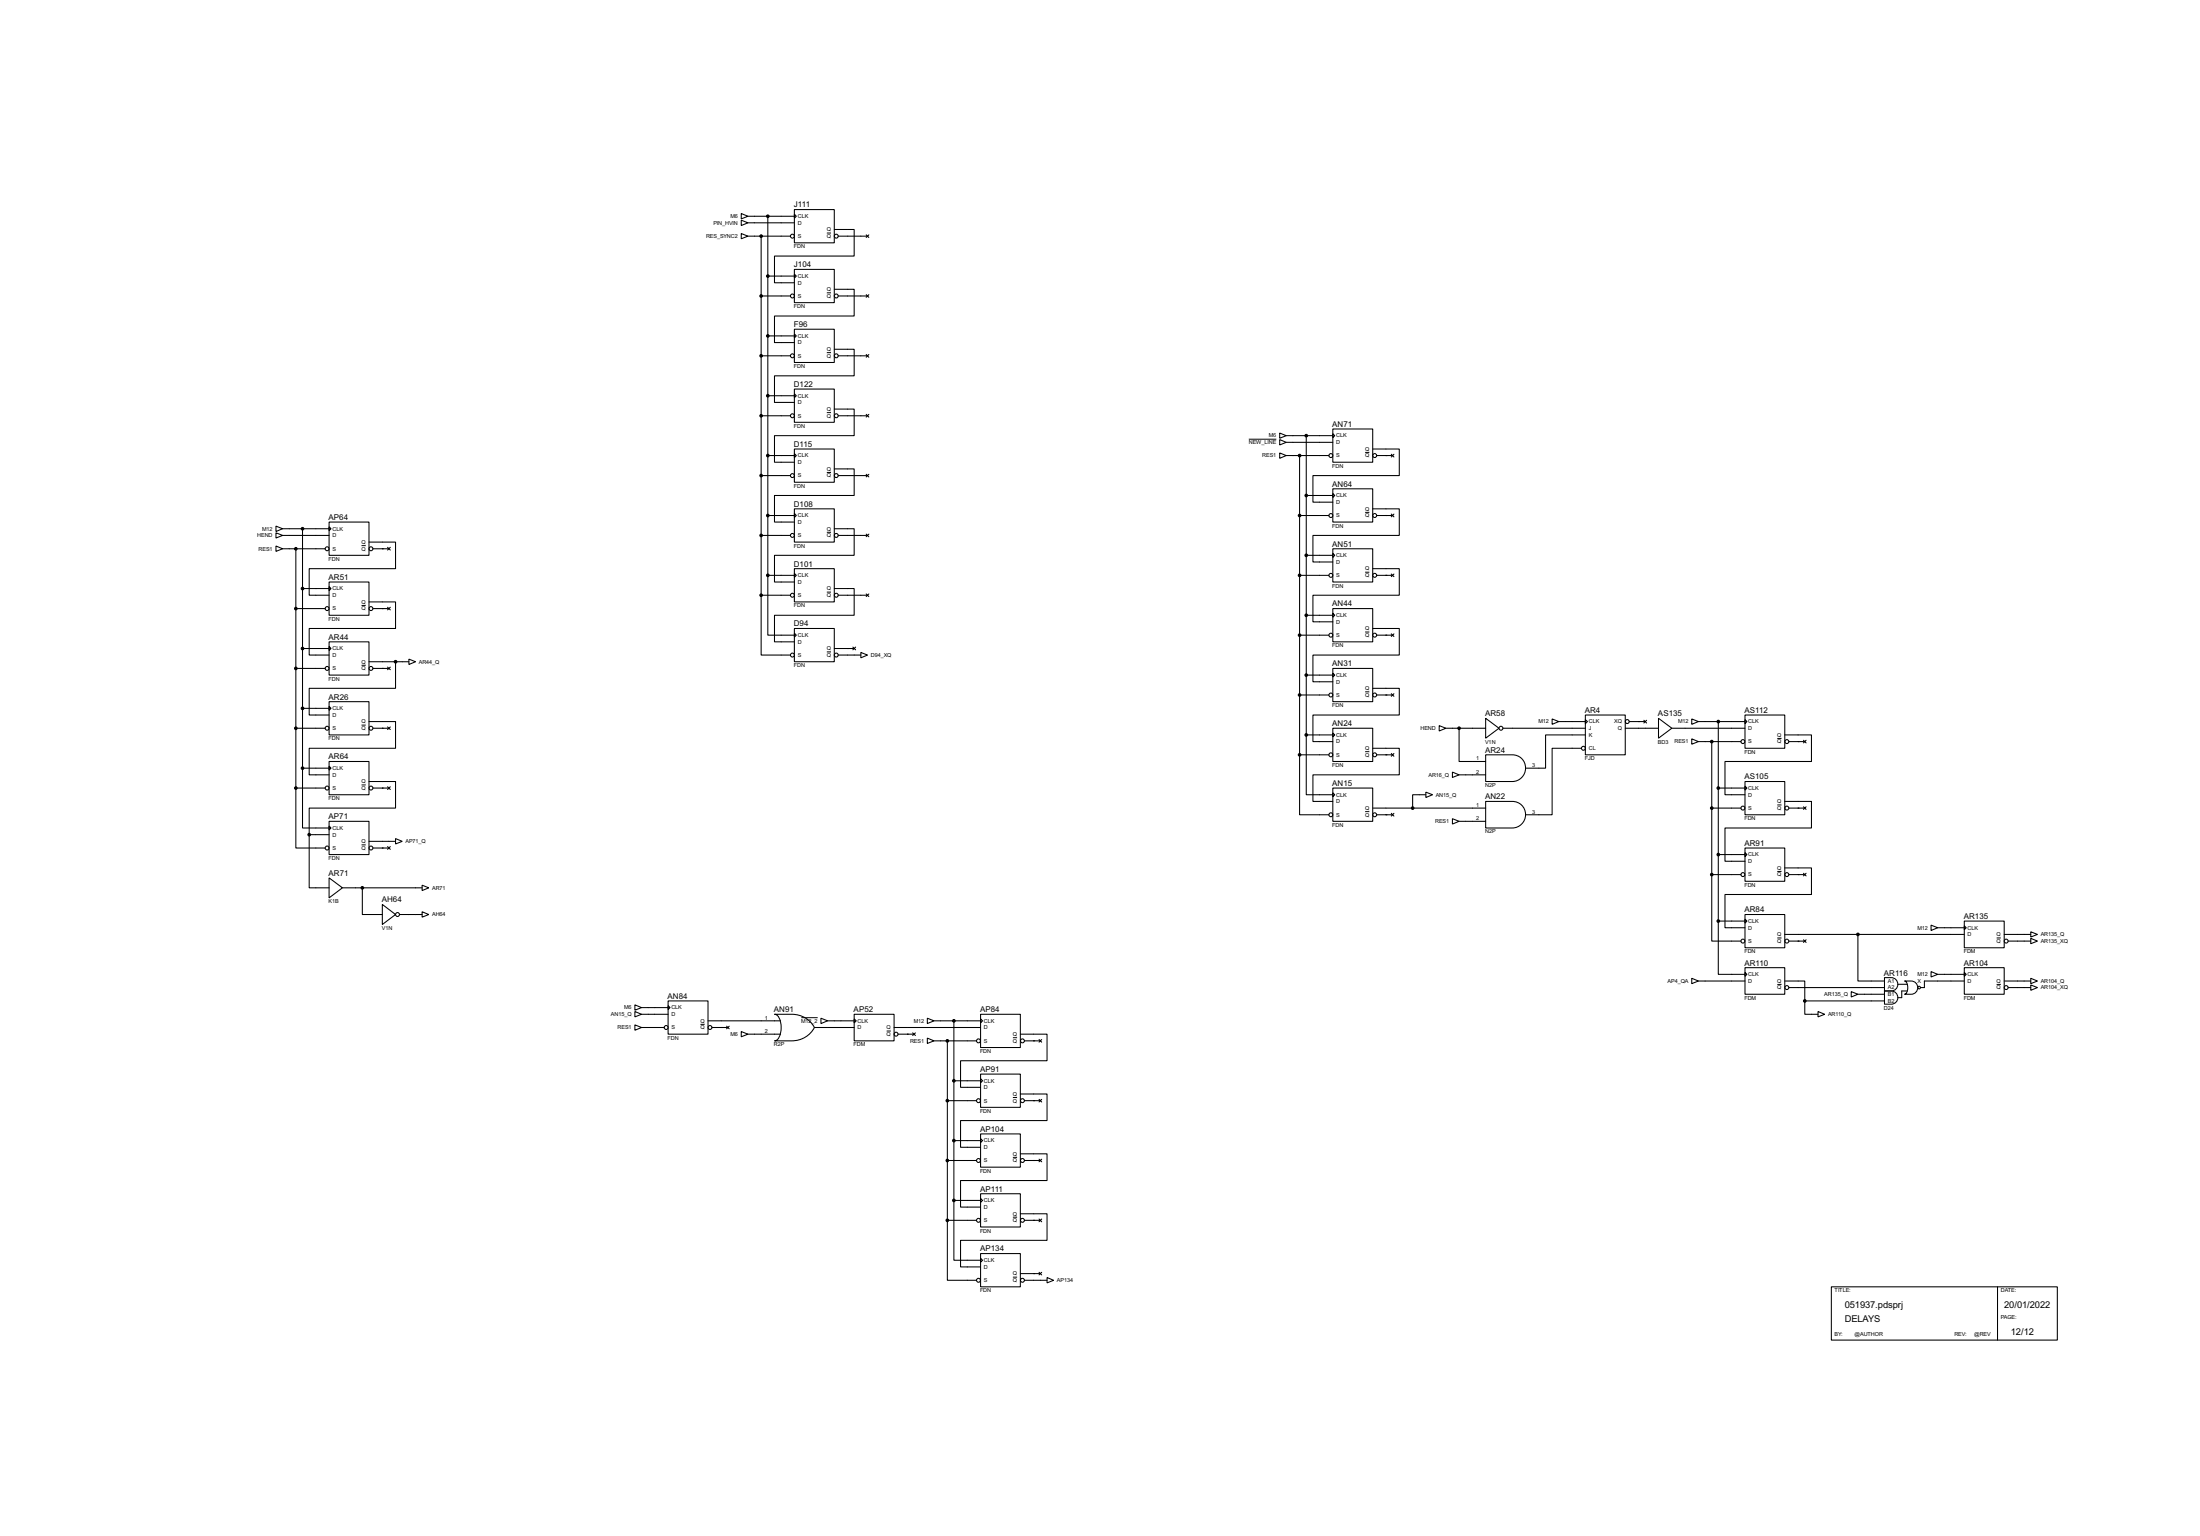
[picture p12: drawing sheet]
<svg xmlns="http://www.w3.org/2000/svg" width="841mm" height="587mm" viewBox="0 0 841 587" stroke-linecap="round" stroke-linejoin="round" font-family="sans-serif">
<g fill="none" stroke="#000" stroke-width=".4">
<path d="M283.3 81.6l2.5 1-2.5 1zM283.3 89.2l2.5 1-2.5 1zM283.3 84.1l2.5 1-2.5 1.1zM285.8 85.1h17.8M285.8 90.2h16.3M285.8 82.6h17.8M290.9 90.2v137.2M293.4 82.6v137.2M303.6 80.1h15.2v12.7h-15.2zM303.6 81.8l.7 .8-.7 .8zM318.8 87.7h7.6v10.1h-30.4v10.2h7.6M320.3 90.2h11.2"/>
<path d="M331 89.7l1 1M332 89.7l-1 1M290.9 113.1h11.2M293.4 105.5h10.2M303.6 102.9h15.2v12.7h-15.2zM303.6 104.7l.7 .8-.7 .7zM318.8 110.5h7.6v10.2h-30.4v10.2h7.6M320.3 113.1h11.2M331 112.6l1 1M332 112.6l-1 1M290.9 135.9h11.2M293.4 128.3h10.2"/>
<path d="M303.6 125.8h15.2v12.7h-15.2zM303.6 127.6l.7 .7-.7 .8zM318.8 133.4h7.6v10.2h-30.4v10.1h7.6M320.3 135.9h11.2M331 135.4l1 1.1M332 135.4l-1 1.1M290.9 158.8h11.2M293.4 151.2h10.2M303.6 148.6h15.2v12.7h-15.2zM303.6 150.4l.7 .8-.7 .7zM318.8 156.3h7.6v10.1h-30.4v10.2h7.6M320.3 158.8h11.2"/>
<path d="M331 158.3l1 1M332 158.3l-1 1M293.4 174h10.2M303.6 171.5h15.2v12.7h-15.2zM303.6 173.3l.7 .7-.7 .8zM318.8 179.1h7.6v10.2h-30.4v10.1h7.6M489 165.4l2.5 1-2.5 1zM489 173l2.5 1-2.5 1.1zM489 167.9l2.5 1.1-2.5 1zM491.5 169h17.8M491.5 166.4h17.8M491.5 174h16.3"/>
<path d="M496.6 174v114.3M499.2 166.4v114.3M509.3 163.9h15.3v12.7h-15.3zM509.3 165.7l.8 .7-.8 .8zM524.6 171.5h10.1v10.2h-33v10.1h7.6M526.1 174h6.1M531.7 173.5l1 1.1M532.7 173.5l-1 1.1M125.8 199.4h15.2v12.7h-15.2zM290.9 181.7h11.2M293.4 196.9h10.2M303.6 194.4h15.2v12.7h-15.2z"/>
<path d="M303.6 196.1l.7 .8-.7 .8zM320.3 181.7h11.2M331 181.2l1 1M332 181.2l-1 1M496.6 196.9h11.2M499.2 189.3h10.1M509.3 186.7h15.3v12.7h-15.3zM509.3 188.5l.8 .8-.8 .7zM524.6 194.4h10.1v10.1h-33v10.2h7.6M526.1 196.9h6.1M531.7 196.4l1 1M532.7 196.4l-1 1"/>
<path d="M105.5 201l2.5 1-2.5 1zM105.5 203.5l2.5 1-2.5 1zM105.5 208.6l2.5 1-2.5 1zM108 204.5h17.8M108 202h17.8M108 209.6h16.3M113.1 209.6v91.4M115.6 202v91.4M125.8 201.2l.7 .8-.7 .7zM141 207.1h10.2v10.1h-33v10.2h7.6M142.5 209.6h6.1M148.1 209.1l1.1 1"/>
<path d="M149.2 209.1l-1.1 1M290.9 204.5h11.2M293.4 219.8v22.8h10.2M293.4 219.8h10.2M303.6 217.2h15.2v12.7h-15.2zM303.6 219l.7 .8-.7 .7zM318.8 202h7.6v10.1h-30.4v10.2h7.6M320.3 204.5h11.2M331 204l1 1M332 204l-1 1M496.6 219.8h11.2M499.2 212.1h10.1"/>
<path d="M509.3 209.6h15.3v12.7h-15.3zM509.3 211.4l.8 .7-.8 .8zM524.6 217.2h10.1v10.2h-33v10.1h7.6M526.1 219.8h6.1M531.7 219.3l1 1M532.7 219.3l-1 1M113.1 232.5h11.2M115.6 224.8h10.2M125.8 222.3h15.2v12.7h-15.2zM125.8 224.1l.7 .7-.7 .8zM141 229.9h10.2v10.2h-33v10.1h7.6M142.5 232.5h6.1"/>
<path d="M148.1 232l1.1 1M149.2 232l-1.1 1M290.9 227.4v22.8h11.2M290.9 227.4h11.2M318.8 224.8h7.6v10.2h-30.4v10.2h7.6M320.3 227.4h11.2M331 226.9l1 1M332 226.9l-1 1M499.2 235h10.1M509.3 232.5h15.3v12.7h-15.3zM509.3 234.2l.8 .8-.8 .8zM113.1 255.3h11.2"/>
<path d="M115.6 247.7h10.2M125.8 245.2h15.2v12.7h-15.2zM125.8 246.9l.7 .8-.7 .8zM141 252.8h15.3M142.5 255.3h6.1M148.1 254.8l1.1 1M149.2 254.8l-1.1 1M151.2 252.8v10.1h-33v10.2h7.6M156.3 251.8l2.5 1-2.5 1zM303.6 240.1h15.2v12.7h-15.2zM303.6 241.9l.7 .7-.7 .8zM318.8 247.7h7.6"/>
<path d="M320.3 250.2h8.7M325.9 247.2l1.1 1M327 247.2l-1.1 1M329 249.2l2.5 1-2.5 1.1zM496.6 242.6h11.2M499.2 257.9h10.1M509.3 255.3h15.3v12.7h-15.3zM509.3 257.1l.8 .8-.8 .7zM524.6 240.1h10.1v10.1h-33v10.2h7.6M526.1 242.6h6.1M531.7 242.1l1 1M532.7 242.1l-1 1"/>
<path d="M113.1 278.2h11.2M115.6 270.6h10.2M125.8 268h15.2v12.7h-15.2zM125.8 269.8l.7 .8-.7 .7zM141 275.6h10.2v10.2h-33v10.2h7.6M142.5 278.2h6.1M148.1 277.7l1.1 1M149.2 277.7l-1.1 1M496.6 265.5h11.2M509.3 278.2h15.3v12.7h-15.3zM509.3 280l.8 .7-.8 .8zM524.6 262.9h10.1v10.2h-33v10.2h7.6"/>
<path d="M526.1 265.5h6.1M531.7 265l1 1M532.7 265l-1 1M550 277.2l2.5 1-2.5 1zM552.5 278.2h15.2M557.6 278.2v12.7h10.1M567.7 274.4l5.1 3.8-5.1 3.8zM574.3 278.2h31.5M593.1 274.6l2.6 1-2.6 1.1zM595.7 275.6h10.1M605.8 273.1h15.3v15.2h-15.3zM605.8 274.9l.8 .7-.8 .8z"/>
<path d="M621.1 278.2h12.7M622.6 275.6h6.1M628.2 275.1l1 1.1M629.2 275.1l-1 1.1M633.8 274.4l5.1 3.8-5.1 3.8zM638.9 278.2h27.9M646.5 274.6l2.5 1-2.5 1.1zM649 275.6h17.8M656.6 275.6v76.2M666.8 273.1h15.2v12.7h-15.2zM666.8 274.9l.8 .7-.8 .8zM115.6 293.4v22.9h10.2"/>
<path d="M115.6 293.4h10.2M125.8 290.9h15.2v12.7h-15.2zM125.8 292.7l.7 .7-.7 .8zM141 298.5h10.2v10.2h-33v10.1M496.6 288.3v22.9h11.2M496.6 288.3h11.2M499.2 280.7v22.9h10.1M499.2 280.7h10.1M524.6 285.8h10.1v10.2h-33v10.1h7.6M526.1 288.3h6.1M531.7 287.8l1 1.1M532.7 287.8l-1 1.1"/>
<path d="M555 294.9l2.6 1.1-2.6 1zM557.6 296h10.1M567.7 288.3h10.2a5.1 5.1 0 0 1 5.1 5.1 5.1 5.1 0 0 1-5.1 5.1h-10.2zM604.3 285.8h-11.2v25.4h-10.1M605.8 280.7h-15.2v12.7h-7.6M646.5 282.2l2.5 1.1-2.5 1zM649 283.3h16.3M654.1 283.3v50.8M666.8 298.5h15.2v12.7h-15.2zM682 280.7h10.2v10.2h-33v12.7h7.6M683.6 283.3h6.1M689.2 282.8l1 1"/>
<path d="M690.2 282.8l-1 1M113.1 301v22.9h11.2M113.1 301h11.2M118.2 318.8v20.3h7.6M118.2 318.8h7.6M125.8 313.7h15.2v12.7h-15.2zM125.8 315.5l.7 .8-.7 .7zM142.5 301h6.1M148.1 300.5l1.1 1.1M149.2 300.5l-1.1 1.1M509.3 301h15.3v12.7h-15.3zM509.3 302.8l.8 .8-.8 .7z"/>
<path d="M524.6 308.7h43.1M526.1 311.2h6.1M531.7 310.7l1 1M532.7 310.7l-1 1M544.9 302.6l2.5 1-2.5 1zM544.9 303.6h-5.1v5.1M555 312.7l2.6 1-2.6 1.1zM557.6 313.7h10.1M567.7 306.1h10.2a5.1 5.1 0 0 1 5.1 5.1 5.1 5.1 0 0 1-5.1 5.1h-10.2zM654.1 308.7h11.2M656.6 301h10.2M666.8 300.3l.8 .7-.8 .8z"/>
<path d="M682 306.1h10.2v10.2h-33v12.7h7.6M683.6 308.7h6.1M689.2 308.2l1 1M690.2 308.2l-1 1M125.8 335.3l5.1 3.8-5.1 3.9zM130.9 339.1h30.4M138.5 339.1v10.2h7.6M141 321.4h10.2M142.5 323.9h6.1M148.1 323.4l1.1 1M149.2 323.4l-1.1 1M151.2 320.3l2.5 1.1-2.5 1z"/>
<path d="M161.3 338.1l2.6 1-2.6 1.1zM654.1 334.1v25.4h11.2M654.1 334.1h11.2M656.6 326.4h10.2M666.8 323.9h15.2v12.7h-15.2zM666.8 325.7l.8 .7-.8 .8zM682 331.5h10.2v10.2h-33v12.7h7.6M683.6 334.1h6.1M689.2 333.6l1 1M690.2 333.6l-1 1M146.1 345.5l5.1 3.8-5.1 3.8zM152.7 349.3h8.6"/>
<path d="M161.3 348.3l2.6 1-2.6 1zM656.6 351.8v20.4h10.2M656.6 351.8h10.2M666.8 349.3h15.2v12.7h-15.2zM666.8 351.1l.8 .7-.8 .8zM682 356.9h68.6M683.6 359.5h6.1M689.2 359l1 1M690.2 359l-1 1M710 356.9v17.8h10.1M737.9 353.4l2.6 1-2.6 1zM740.5 354.4h10.1"/>
<path d="M750.6 351.8h15.3v10.2h-15.3zM750.6 353.6l.8 .8-.8 .7zM765.9 356.9h10.1M767.4 359.5h8.6M776 355.9l2.6 1-2.6 1zM776 358.4l2.6 1.1-2.6 1zM646.5 373.7l2.5 1-2.5 1zM649 374.7h17.8M666.8 369.6h15.2v10.2h-15.2zM666.8 371.4l.8 .8-.8 .7zM682 374.7h7.7v7.6M683.6 377.2h36.5"/>
<path d="M707.4 378.8l2.6 1-2.6 1zM710 379.8h10.1M720.1 373.4a5.1 5.1 0 0 1 4.2 .5 2.56 2.56 0 0 1 .8 2.9 2.56 2.56 0 0 1-2.4 1.7h-2.6zM720.1 378.5a5.1 5.1 0 0 1 4.2 .5 2.53 2.53 0 0 1 .8 2.9 2.53 2.53 0 0 1-2.4 1.7h-2.6zM725.2 376h3.6M727.8 374.7a5 5 0 0 1 4.1 .5 2.54 2.54 0 0 1 .8 2.8 2.54 2.54 0 0 1-2.4 1.8h-2.5a3.1 3.1 0 0 0 .8-4.4zM728.8 378.5h-2.1v2.6h-1.5M737.9 371.1l2.6 1.1-2.6 1zM740.5 372.2h10.1M750.6 369.6h15.3v10.2h-15.3zM750.6 371.4l.8 .8-.8 .7zM750.6 374.7h-15.2v2.5h-1.5"/>
<path d="M765.9 374.7h10.1M767.4 377.2h8.6M776 373.7l2.6 1-2.6 1zM776 376.2l2.6 1-2.6 1.1zM242.6 383.8l2.6 1.1-2.6 1zM242.6 391.5l2.6 1-2.6 1zM242.6 386.4l2.6 1-2.6 1zM245.2 392.5h8.6M245.2 384.9h10.1M245.2 387.4h10.1M255.3 382.3h15.3v12.7h-15.3zM255.3 384.1l.8 .8-.8 .7z"/>
<path d="M270.6 389.9h27.7M272.1 392.5h6.1M277.7 392l1 1M278.7 392l-1 1M283.3 394l2.5 1-2.5 1zM285.8 395h12.5M296 387.4h6.6a9.6 9.6 0 0 1 8.6 5.1 9.6 9.6 0 0 1-8.6 5.1h-6.6a4.5 4.5 0 0 0 2.5-5.1l-.4-2.9a2.81 2.81 0 0 0-2.1-2.2zM311.2 392.5h15.2M313.7 388.9l2.6 1-2.6 1.1zM316.3 389.9h10.1M326.4 387.4h15.3v10.2h-15.3zM326.4 389.2l.8 .7-.8 .8z"/>
<path d="M341.7 392.5h33M343.2 395h6.1M348.8 394.5l1 1M349.8 394.5l-1 1M354.4 388.9l2.5 1-2.5 1.1zM354.4 396.5l2.5 1.1-2.5 1zM356.9 389.9h17.8M356.9 397.6h16.3M362 397.6v68.5M364.5 389.9v68.6M374.7 387.4h15.2v12.7h-15.2zM374.7 389.2l.8 .7-.8 .8z"/>
<path d="M389.9 395h10.2v10.2h-33v10.1h7.6M391.5 397.6h6.1M397.1 397.1l1 1M398.1 397.1l-1 1M689.7 382.3v5.1h5M689.7 382.3h30.4M694.7 386.4l2.6 1-2.6 1zM364.5 412.8h10.2M374.7 410.3h15.2v12.7h-15.2zM374.7 412l.8 .8-.8 .8zM389.9 417.9h10.2v10.1h-33v10.2h7.6M397.1 419.9l1 1"/>
<path d="M398.1 419.9l-1 1M362 420.4h11.2M364.5 435.7h10.2M374.7 433.1h15.2v12.7h-15.2zM374.7 434.9l.8 .8-.8 .7zM391.5 420.4h6.1M362 443.3h11.2M364.5 458.5v22.9h10.2M364.5 458.5h10.2M374.7 456h15.2v12.7h-15.2zM374.7 457.8l.8 .7-.8 .8zM389.9 440.7h10.2v10.2h-33v10.2h7.6"/>
<path d="M391.5 443.3h6.1M397.1 442.8l1 1M398.1 442.8l-1 1M362 466.1v22.9h11.2M362 466.1h11.2M374.7 478.8h15.2v12.7h-15.2zM389.9 463.6h10.2v10.2h-33v10.1h7.6M391.5 466.1h6.1M397.1 465.6l1 1.1M398.1 465.6l-1 1.1M374.7 480.6l.8 .8-.8 .7zM389.9 486.5h7.7"/>
<path d="M391.5 489h8.6M397.1 486l1 1M398.1 486l-1 1M400.1 488l2.5 1-2.5 1zM699.8 491.5h86.4v20.4h-86.4zM763.3 491.5v20.4"/>
<circle cx="302.8" cy="90.2" r=".75"/>
<circle cx="319.5" cy="90.2" r=".75"/>
<circle cx="302.8" cy="113.1" r=".75"/>
<circle cx="319.5" cy="113.1" r=".75"/>
<circle cx="302.8" cy="135.9" r=".75"/>
<circle cx="319.5" cy="135.9" r=".75"/>
<circle cx="302.8" cy="158.8" r=".75"/>
<circle cx="319.5" cy="158.8" r=".75"/>
<circle cx="508.5" cy="174" r=".75"/>
<circle cx="525.3" cy="174" r=".75"/>
<circle cx="302.8" cy="181.7" r=".75"/>
<circle cx="319.5" cy="181.7" r=".75"/>
<circle cx="508.5" cy="196.9" r=".75"/>
<circle cx="525.3" cy="196.9" r=".75"/>
<circle cx="125" cy="209.6" r=".75"/>
<circle cx="141.7" cy="209.6" r=".75"/>
<circle cx="302.8" cy="204.5" r=".75"/>
<circle cx="319.5" cy="204.5" r=".75"/>
<circle cx="508.5" cy="219.8" r=".75"/>
<circle cx="525.3" cy="219.8" r=".75"/>
<circle cx="125" cy="232.5" r=".75"/>
<circle cx="141.7" cy="232.5" r=".75"/>
<circle cx="302.8" cy="227.4" r=".75"/>
<circle cx="319.5" cy="227.4" r=".75"/>
<circle cx="125" cy="255.3" r=".75"/>
<circle cx="141.7" cy="255.3" r=".75"/>
<circle cx="302.8" cy="250.2" r=".75"/>
<circle cx="319.5" cy="250.2" r=".75"/>
<circle cx="508.5" cy="242.6" r=".75"/>
<circle cx="525.3" cy="242.6" r=".75"/>
<circle cx="125" cy="278.2" r=".75"/>
<circle cx="141.7" cy="278.2" r=".75"/>
<circle cx="508.5" cy="265.5" r=".75"/>
<circle cx="525.3" cy="265.5" r=".75"/>
<circle cx="573.5" cy="278.2" r=".75"/>
<circle cx="621.8" cy="275.6" r=".75"/>
<circle cx="508.5" cy="288.3" r=".75"/>
<circle cx="525.3" cy="288.3" r=".75"/>
<circle cx="605" cy="285.8" r=".75"/>
<circle cx="666" cy="283.3" r=".75"/>
<circle cx="682.8" cy="283.3" r=".75"/>
<circle cx="125" cy="301" r=".75"/>
<circle cx="141.7" cy="301" r=".75"/>
<circle cx="508.5" cy="311.2" r=".75"/>
<circle cx="525.3" cy="311.2" r=".75"/>
<circle cx="666" cy="308.7" r=".75"/>
<circle cx="682.8" cy="308.7" r=".75"/>
<circle cx="125" cy="323.9" r=".75"/>
<circle cx="141.7" cy="323.9" r=".75"/>
<circle cx="666" cy="334.1" r=".75"/>
<circle cx="682.8" cy="334.1" r=".75"/>
<circle cx="151.9" cy="349.3" r=".75"/>
<circle cx="666" cy="359.5" r=".75"/>
<circle cx="682.8" cy="359.5" r=".75"/>
<circle cx="766.6" cy="359.5" r=".75"/>
<circle cx="682.8" cy="377.2" r=".75"/>
<circle cx="733.3" cy="377.2" r=".5"/>
<circle cx="766.6" cy="377.2" r=".75"/>
<circle cx="254.5" cy="392.5" r=".75"/>
<circle cx="271.3" cy="392.5" r=".75"/>
<circle cx="342.4" cy="395" r=".75"/>
<circle cx="373.9" cy="397.6" r=".75"/>
<circle cx="390.7" cy="397.6" r=".75"/>
<circle cx="373.9" cy="420.4" r=".75"/>
<circle cx="390.7" cy="420.4" r=".75"/>
<circle cx="373.9" cy="443.3" r=".75"/>
<circle cx="390.7" cy="443.3" r=".75"/>
<circle cx="373.9" cy="466.1" r=".75"/>
<circle cx="390.7" cy="466.1" r=".75"/>
<circle cx="373.9" cy="489" r=".75"/>
<circle cx="390.7" cy="489" r=".75"/>
</g>
<g fill="#000">
<circle cx="529.6" cy="174" r=".2"/>
<circle cx="529.6" cy="196.9" r=".2"/>
<circle cx="146.1" cy="209.6" r=".2"/>
<circle cx="529.6" cy="219.8" r=".2"/>
<circle cx="146.1" cy="232.5" r=".2"/>
<circle cx="146.1" cy="255.3" r=".2"/>
<circle cx="323.9" cy="247.7" r=".2"/>
<circle cx="529.6" cy="242.6" r=".2"/>
<circle cx="146.1" cy="278.2" r=".2"/>
<circle cx="529.6" cy="265.5" r=".2"/>
<circle cx="626.2" cy="275.6" r=".2"/>
<circle cx="529.6" cy="288.3" r=".2"/>
<circle cx="687.1" cy="283.3" r=".2"/>
<circle cx="146.1" cy="301" r=".2"/>
<circle cx="529.6" cy="311.2" r=".2"/>
<circle cx="687.1" cy="308.7" r=".2"/>
<circle cx="146.1" cy="323.9" r=".2"/>
<circle cx="687.1" cy="334.1" r=".2"/>
<circle cx="687.1" cy="359.5" r=".2"/>
<circle cx="275.6" cy="392.5" r=".2"/>
<circle cx="346.8" cy="395" r=".2"/>
<circle cx="395" cy="397.6" r=".2"/>
<circle cx="395" cy="420.4" r=".2"/>
<circle cx="395" cy="443.3" r=".2"/>
<circle cx="395" cy="466.1" r=".2"/>
<circle cx="395" cy="486.5" r=".2"/>
</g>
<g fill="none" stroke="#000" stroke-width=".38">
<path d="M316 89h1.6M316 111.9h1.6M316 134.7h1.6M316 157.6h1.6M477.2 167.8h10.5M521.7 172.8h1.6M316 180.5h1.6M521.7 195.7h1.6M138.2 208.4h1.6M316 203.3h1.6M521.7 218.6h1.6M138.2 231.3h1.6"/>
<path d="M316 226.2h1.6M138.2 254.1h1.6M316 249h1.6M521.7 241.4h1.6M138.2 277h1.6M521.7 264.3h1.6M138.2 299.8h1.6M521.7 287.1h1.6M679.2 282.1h1.6M521.7 310h1.6M679.2 307.5h1.6M138.2 322.7h1.6"/>
<path d="M679.2 332.9h1.6M679.2 358.3h1.6M763 358.3h1.6M679.2 376h1.6M763 376h1.6M267.7 391.3h1.6M306.2 388.7h6.3M338.8 393.8h1.6M387.1 396.4h1.6M387.1 419.2h1.6M387.1 442.1h1.6M387.1 464.9h1.6"/>
<path d="M387.1 487.8h1.6"/>
</g>
<g fill="#000" stroke="#000" stroke-width=".4">
<circle cx="290.8" cy="90.2" r=".5"/>
<circle cx="293.4" cy="82.6" r=".5"/>
<circle cx="290.8" cy="113.1" r=".5"/>
<circle cx="293.4" cy="105.5" r=".5"/>
<circle cx="290.8" cy="135.9" r=".5"/>
<circle cx="293.4" cy="128.3" r=".5"/>
<circle cx="290.8" cy="158.8" r=".5"/>
<circle cx="293.4" cy="151.2" r=".5"/>
<circle cx="293.4" cy="174" r=".5"/>
<circle cx="496.6" cy="174" r=".5"/>
<circle cx="499.1" cy="166.4" r=".5"/>
<circle cx="290.8" cy="181.7" r=".5"/>
<circle cx="293.4" cy="196.9" r=".5"/>
<circle cx="496.6" cy="196.9" r=".5"/>
<circle cx="499.1" cy="189.3" r=".5"/>
<circle cx="113" cy="209.6" r=".5"/>
<circle cx="115.6" cy="202" r=".5"/>
<circle cx="290.8" cy="204.5" r=".5"/>
<circle cx="293.4" cy="219.8" r=".5"/>
<circle cx="496.6" cy="219.8" r=".5"/>
<circle cx="499.1" cy="212.1" r=".5"/>
<circle cx="113" cy="232.5" r=".5"/>
<circle cx="115.6" cy="224.8" r=".5"/>
<circle cx="290.8" cy="227.4" r=".5"/>
<circle cx="499.1" cy="235" r=".5"/>
<circle cx="113" cy="255.3" r=".5"/>
<circle cx="115.6" cy="247.7" r=".5"/>
<circle cx="151.1" cy="252.8" r=".5"/>
<circle cx="496.6" cy="242.6" r=".5"/>
<circle cx="499.1" cy="257.9" r=".5"/>
<circle cx="113" cy="278.2" r=".5"/>
<circle cx="115.6" cy="270.6" r=".5"/>
<circle cx="496.6" cy="265.5" r=".5"/>
<circle cx="557.5" cy="278.2" r=".5"/>
<circle cx="656.6" cy="275.6" r=".5"/>
<circle cx="115.6" cy="293.4" r=".5"/>
<circle cx="496.6" cy="288.3" r=".5"/>
<circle cx="499.1" cy="280.7" r=".5"/>
<circle cx="654.1" cy="283.3" r=".5"/>
<circle cx="113" cy="301" r=".5"/>
<circle cx="118.1" cy="318.8" r=".5"/>
<circle cx="539.8" cy="308.7" r=".5"/>
<circle cx="654.1" cy="308.7" r=".5"/>
<circle cx="656.6" cy="301" r=".5"/>
<circle cx="138.4" cy="339.1" r=".5"/>
<circle cx="654.1" cy="334.1" r=".5"/>
<circle cx="656.6" cy="326.4" r=".5"/>
<circle cx="656.6" cy="351.8" r=".5"/>
<circle cx="709.9" cy="356.9" r=".5"/>
<circle cx="362" cy="397.6" r=".5"/>
<circle cx="364.5" cy="389.9" r=".5"/>
<circle cx="689.6" cy="382.3" r=".5"/>
<circle cx="364.5" cy="412.8" r=".5"/>
<circle cx="362" cy="420.4" r=".5"/>
<circle cx="364.5" cy="435.7" r=".5"/>
<circle cx="362" cy="443.3" r=".5"/>
<circle cx="364.5" cy="458.5" r=".5"/>
<circle cx="362" cy="466.1" r=".5"/>
</g>
<g font-size="4">
<text x="704.9" y="499.7">051937.pdsprj</text>
<text x="765.9" y="499.7">20/01/2022</text>
<text x="704.9" y="504.8">DELAYS</text>
<text x="768.4" y="509.8">12/12</text>
</g>
<g font-size="3.4">
<text x="303.4" y="79.2">J111</text>
<text x="303.4" y="102.1">J104</text>
<text x="303.4" y="124.9">F96</text>
<text x="303.4" y="147.8">D122</text>
<text x="509.1" y="163">AN71</text>
<text x="303.4" y="170.7">D115</text>
<text x="509.1" y="185.9">AN64</text>
<text x="303.4" y="193.6">D108</text>
<text x="125.6" y="198.6">AP64</text>
<text x="509.1" y="208.8">AN51</text>
<text x="125.6" y="221.5">AR51</text>
<text x="303.4" y="216.4">D101</text>
<text x="509.1" y="231.7">AN44</text>
<text x="303.4" y="239.3">D94</text>
<text x="125.6" y="244.4">AR44</text>
<text x="509.1" y="254.5">AN31</text>
<text x="125.6" y="267.2">AR26</text>
<text x="567.5" y="273.6">AR58</text>
<text x="605.6" y="272.3">AR4</text>
<text x="633.6" y="273.6">AS135</text>
<text x="666.6" y="272.3">AS112</text>
<text x="509.1" y="277.4">AN24</text>
<text x="567.5" y="287.5">AR24</text>
<text x="125.6" y="290.1">AR64</text>
<text x="666.6" y="297.7">AS105</text>
<text x="509.1" y="300.2">AN15</text>
<text x="567.5" y="305.3">AN22</text>
<text x="125.6" y="312.9">AP71</text>
<text x="666.6" y="323.1">AR91</text>
<text x="125.6" y="334.5">AR71</text>
<text x="145.9" y="344.7">AH64</text>
<text x="666.6" y="348.5">AR84</text>
<text x="750.4" y="351">AR135</text>
<text x="666.6" y="368.8">AR110</text>
<text x="750.4" y="368.8">AR104</text>
<text x="719.9" y="372.6">AR116</text>
<text x="255.1" y="381.5">AN84</text>
<text x="295.8" y="386.6">AN91</text>
<text x="326.2" y="386.6">AP52</text>
<text x="374.5" y="386.6">AP84</text>
<text x="374.5" y="409.5">AP91</text>
<text x="374.5" y="432.3">AP104</text>
<text x="374.5" y="455.2">AP111</text>
<text x="374.5" y="478">AP134</text>
</g>
<g font-size="2.4">
<text x="279.2" y="83.3">M6</text>
<text x="304.9" y="83.3">CLK</text>
<text x="272.6" y="85.8">PIN_HVIN</text>
<text x="304.9" y="85.8">D</text>
<text x="316" y="88.3">Q</text>
<text x="269.8" y="90.9">RES_SYNC2</text>
<text x="303.4" y="94.9">FDN</text>
<text x="304.9" y="90.9">S</text>
<text x="316" y="90.9">Q</text>
<text x="304.9" y="106.2">CLK</text>
<text x="304.9" y="108.7">D</text>
<text x="304.9" y="113.7">S</text>
<text x="316" y="111.2">Q</text>
<text x="316" y="113.7">Q</text>
<text x="303.4" y="117.7">FDN</text>
<text x="304.9" y="129">CLK</text>
<text x="304.9" y="131.6">D</text>
<text x="304.9" y="136.6">S</text>
<text x="316" y="134.1">Q</text>
<text x="316" y="136.6">Q</text>
<text x="303.4" y="140.5">FDN</text>
<text x="304.9" y="151.8">CLK</text>
<text x="304.9" y="154.4">D</text>
<text x="304.9" y="159.5">S</text>
<text x="316" y="157">Q</text>
<text x="316" y="159.5">Q</text>
<text x="303.4" y="163.4">FDN</text>
<text x="484.9" y="167.1">M6</text>
<text x="510.6" y="167.1">CLK</text>
<text x="477.2" y="169.7">NEW_LINE</text>
<text x="510.6" y="169.7">D</text>
<text x="521.7" y="172.2">Q</text>
<text x="304.9" y="174.7">CLK</text>
<text x="304.9" y="177.2">D</text>
<text x="316" y="179.8">Q</text>
<text x="482.4" y="174.7">RES1</text>
<text x="509.1" y="178.6">FDN</text>
<text x="510.6" y="174.7">S</text>
<text x="521.7" y="174.7">Q</text>
<text x="304.9" y="182.4">S</text>
<text x="316" y="182.4">Q</text>
<text x="303.4" y="186.3">FDN</text>
<text x="510.6" y="189.9">CLK</text>
<text x="304.9" y="197.6">CLK</text>
<text x="510.6" y="192.5">D</text>
<text x="510.6" y="197.6">S</text>
<text x="521.7" y="195.1">Q</text>
<text x="521.7" y="197.6">Q</text>
<text x="100.2" y="202.6">M12</text>
<text x="127.1" y="202.6">CLK</text>
<text x="304.9" y="200.1">D</text>
<text x="316" y="202.6">Q</text>
<text x="509.1" y="201.5">FDN</text>
<text x="98.3" y="205.2">HEND</text>
<text x="127.1" y="205.2">D</text>
<text x="138.2" y="207.8">Q</text>
<text x="303.4" y="209.2">FDN</text>
<text x="304.9" y="205.2">S</text>
<text x="316" y="205.2">Q</text>
<text x="98.8" y="210.3">RES1</text>
<text x="125.6" y="214.2">FDN</text>
<text x="127.1" y="210.3">S</text>
<text x="138.2" y="210.3">Q</text>
<text x="510.6" y="212.8">CLK</text>
<text x="510.6" y="215.3">D</text>
<text x="304.9" y="220.5">CLK</text>
<text x="510.6" y="220.5">S</text>
<text x="521.7" y="217.9">Q</text>
<text x="521.7" y="220.5">Q</text>
<text x="127.1" y="225.5">CLK</text>
<text x="304.9" y="223">D</text>
<text x="316" y="225.5">Q</text>
<text x="509.1" y="224.4">FDN</text>
<text x="127.1" y="228.1">D</text>
<text x="127.1" y="233.2">S</text>
<text x="138.2" y="230.6">Q</text>
<text x="138.2" y="233.2">Q</text>
<text x="303.4" y="232">FDN</text>
<text x="304.9" y="228.1">S</text>
<text x="316" y="228.1">Q</text>
<text x="125.6" y="237.1">FDN</text>
<text x="510.6" y="235.7">CLK</text>
<text x="510.6" y="238.2">D</text>
<text x="304.9" y="243.3">CLK</text>
<text x="304.9" y="245.9">D</text>
<text x="510.6" y="243.3">S</text>
<text x="521.7" y="240.8">Q</text>
<text x="521.7" y="243.3">Q</text>
<text x="127.1" y="248.4">CLK</text>
<text x="127.1" y="250.9">D</text>
<text x="304.9" y="250.9">S</text>
<text x="316" y="248.4">Q</text>
<text x="316" y="250.9">Q</text>
<text x="332.8" y="250.9">D94_XQ</text>
<text x="509.1" y="247.3">FDN</text>
<text x="127.1" y="256">S</text>
<text x="138.2" y="253.5">Q</text>
<text x="138.2" y="256">Q</text>
<text x="160.1" y="253.5">AR44_Q</text>
<text x="303.4" y="254.9">FDN</text>
<text x="125.6" y="260">FDN</text>
<text x="510.6" y="258.6">CLK</text>
<text x="510.6" y="261.1">D</text>
<text x="521.7" y="263.6">Q</text>
<text x="510.6" y="266.2">S</text>
<text x="521.7" y="266.2">Q</text>
<text x="127.1" y="271.3">CLK</text>
<text x="127.1" y="273.8">D</text>
<text x="509.1" y="270.1">FDN</text>
<text x="127.1" y="278.9">S</text>
<text x="138.2" y="276.3">Q</text>
<text x="138.2" y="278.9">Q</text>
<text x="510.6" y="281.4">CLK</text>
<text x="542.8" y="278.9">HEND</text>
<text x="587.9" y="276.3">M12</text>
<text x="607.1" y="276.3">CLK</text>
<text x="607.1" y="278.9">J</text>
<text x="607.1" y="281.4">K</text>
<text x="616.9" y="276.3">XQ</text>
<text x="618.2" y="278.9">Q</text>
<text x="641.3" y="276.3">M12</text>
<text x="668.1" y="276.3">CLK</text>
<text x="668.1" y="278.9">D</text>
<text x="679.2" y="281.4">Q</text>
<text x="125.6" y="282.8">FDN</text>
<text x="510.6" y="284">D</text>
<text x="521.7" y="286.5">Q</text>
<text x="567.5" y="284.1">V1N</text>
<text x="607.1" y="286.5">CL</text>
<text x="633.6" y="284.1">BD3</text>
<text x="639.9" y="284">RES1</text>
<text x="666.6" y="287.9">FDN</text>
<text x="668.1" y="284">S</text>
<text x="679.2" y="284">Q</text>
<text x="509.1" y="293">FDN</text>
<text x="510.6" y="289">S</text>
<text x="521.7" y="289">Q</text>
<text x="564.1" y="290.5">1</text>
<text x="585.5" y="293">3</text>
<text x="605.6" y="290.4">FJD</text>
<text x="127.1" y="294.1">CLK</text>
<text x="127.1" y="296.7">D</text>
<text x="138.2" y="299.2">Q</text>
<text x="545.9" y="296.7">AR16_Q</text>
<text x="564.1" y="295.6">2</text>
<text x="125.6" y="305.7">FDN</text>
<text x="127.1" y="301.7">S</text>
<text x="138.2" y="301.7">Q</text>
<text x="510.6" y="304.3">CLK</text>
<text x="548.7" y="304.3">AN15_Q</text>
<text x="567.5" y="300.6">N2P</text>
<text x="668.1" y="301.7">CLK</text>
<text x="668.1" y="304.3">D</text>
<text x="510.6" y="306.8">D</text>
<text x="510.6" y="311.9">S</text>
<text x="521.7" y="309.4">Q</text>
<text x="521.7" y="311.9">Q</text>
<text x="564.1" y="308.3">1</text>
<text x="585.5" y="310.8">3</text>
<text x="668.1" y="309.4">S</text>
<text x="679.2" y="306.8">Q</text>
<text x="679.2" y="309.4">Q</text>
<text x="127.1" y="317">CLK</text>
<text x="509.1" y="315.8">FDN</text>
<text x="548.4" y="314.4">RES1</text>
<text x="564.1" y="313.3">2</text>
<text x="666.6" y="313.3">FDN</text>
<text x="127.1" y="319.5">D</text>
<text x="138.2" y="322.1">Q</text>
<text x="155" y="322.1">AP71_Q</text>
<text x="567.5" y="318.4">N2P</text>
<text x="125.6" y="328.5">FDN</text>
<text x="127.1" y="324.6">S</text>
<text x="138.2" y="324.6">Q</text>
<text x="668.1" y="327.1">CLK</text>
<text x="668.1" y="329.7">D</text>
<text x="668.1" y="334.8">S</text>
<text x="679.2" y="332.2">Q</text>
<text x="679.2" y="334.8">Q</text>
<text x="165.2" y="339.8">AR71</text>
<text x="666.6" y="338.7">FDN</text>
<text x="125.6" y="345.1">K1B</text>
<text x="165.2" y="350">AH64</text>
<text x="668.1" y="352.5">CLK</text>
<text x="145.9" y="355.2">V1N</text>
<text x="668.1" y="355.1">D</text>
<text x="679.2" y="357.6">Q</text>
<text x="732.7" y="355.1">M12</text>
<text x="751.9" y="355.1">CLK</text>
<text x="751.9" y="357.6">D</text>
<text x="763" y="357.6">Q</text>
<text x="779.8" y="357.6">AR135_Q</text>
<text x="666.6" y="364.1">FDN</text>
<text x="668.1" y="360.2">S</text>
<text x="679.2" y="360.2">Q</text>
<text x="750.4" y="364.1">FDM</text>
<text x="763" y="360.2">Q</text>
<text x="779.8" y="360.2">AR135_XQ</text>
<text x="637.3" y="375.4">AP4_QA</text>
<text x="668.1" y="372.9">CLK</text>
<text x="668.1" y="375.4">D</text>
<text x="679.2" y="375.4">Q</text>
<text x="679.2" y="377.9">Q</text>
<text x="721.4" y="375.4">A1</text>
<text x="721.4" y="377.9">A2</text>
<text x="732.7" y="372.9">M12</text>
<text x="732.8" y="375.4">X</text>
<text x="751.9" y="372.9">CLK</text>
<text x="751.9" y="375.4">D</text>
<text x="763" y="375.4">Q</text>
<text x="763" y="377.9">Q</text>
<text x="779.8" y="375.4">AR104_Q</text>
<text x="779.8" y="377.9">AR104_XQ</text>
<text x="666.6" y="381.9">FDM</text>
<text x="697.1" y="380.5">AR135_Q</text>
<text x="721.4" y="380.5">B1</text>
<text x="721.4" y="383">B2</text>
<text x="750.4" y="381.9">FDM</text>
<text x="233.5" y="388.1">AN15_Q</text>
<text x="238.6" y="385.6">M6</text>
<text x="256.6" y="385.6">CLK</text>
<text x="256.6" y="388.1">D</text>
<text x="292.3" y="389.5">1</text>
<text x="698.6" y="388.1">AR110_Q</text>
<text x="719.9" y="385.7">D24</text>
<text x="236" y="393.2">RES1</text>
<text x="256.6" y="393.2">S</text>
<text x="267.7" y="390.6">Q</text>
<text x="267.7" y="393.2">Q</text>
<text x="279.2" y="395.7">M6</text>
<text x="292.3" y="394.6">2</text>
<text x="306.2" y="390.6">M12_2</text>
<text x="327.7" y="390.6">CLK</text>
<text x="327.7" y="393.2">D</text>
<text x="338.8" y="393.2">Q</text>
<text x="338.8" y="395.7">Q</text>
<text x="349.2" y="390.6">M12</text>
<text x="376" y="390.6">CLK</text>
<text x="376" y="393.2">D</text>
<text x="387.1" y="395.7">Q</text>
<text x="255.1" y="397.1">FDN</text>
<text x="295.8" y="399.7">R2P</text>
<text x="326.2" y="399.7">FDM</text>
<text x="347.8" y="398.3">RES1</text>
<text x="376" y="398.3">S</text>
<text x="387.1" y="398.3">Q</text>
<text x="374.5" y="402.2">FDN</text>
<text x="376" y="413.5">CLK</text>
<text x="376" y="416">D</text>
<text x="387.1" y="418.6">Q</text>
<text x="374.5" y="425.1">FDN</text>
<text x="376" y="421.1">S</text>
<text x="387.1" y="421.1">Q</text>
<text x="376" y="436.4">CLK</text>
<text x="376" y="438.9">D</text>
<text x="376" y="444">S</text>
<text x="387.1" y="441.4">Q</text>
<text x="387.1" y="444">Q</text>
<text x="374.5" y="447.9">FDN</text>
<text x="376" y="459.2">CLK</text>
<text x="376" y="461.8">D</text>
<text x="376" y="466.8">S</text>
<text x="387.1" y="464.3">Q</text>
<text x="387.1" y="466.8">Q</text>
<text x="374.5" y="470.8">FDN</text>
<text x="376" y="482.1">CLK</text>
<text x="376" y="484.6">D</text>
<text x="376" y="489.7">S</text>
<text x="387.1" y="487.2">Q</text>
<text x="387.1" y="489.7">Q</text>
<text x="403.9" y="489.7">AP134</text>
<text x="374.5" y="493.6">FDN</text>
<text x="701.1" y="493.7">TITLE:</text>
<text x="764.6" y="493.7">DATE:</text>
<text x="764.6" y="503.8">PAGE:</text>
<text x="701.1" y="510.2">BY:</text>
<text x="708.7" y="510.2">@AUTHOR</text>
<text x="746.8" y="510.2">REV:</text>
<text x="754.4" y="510.2">@REV</text>
</g>
</svg>
